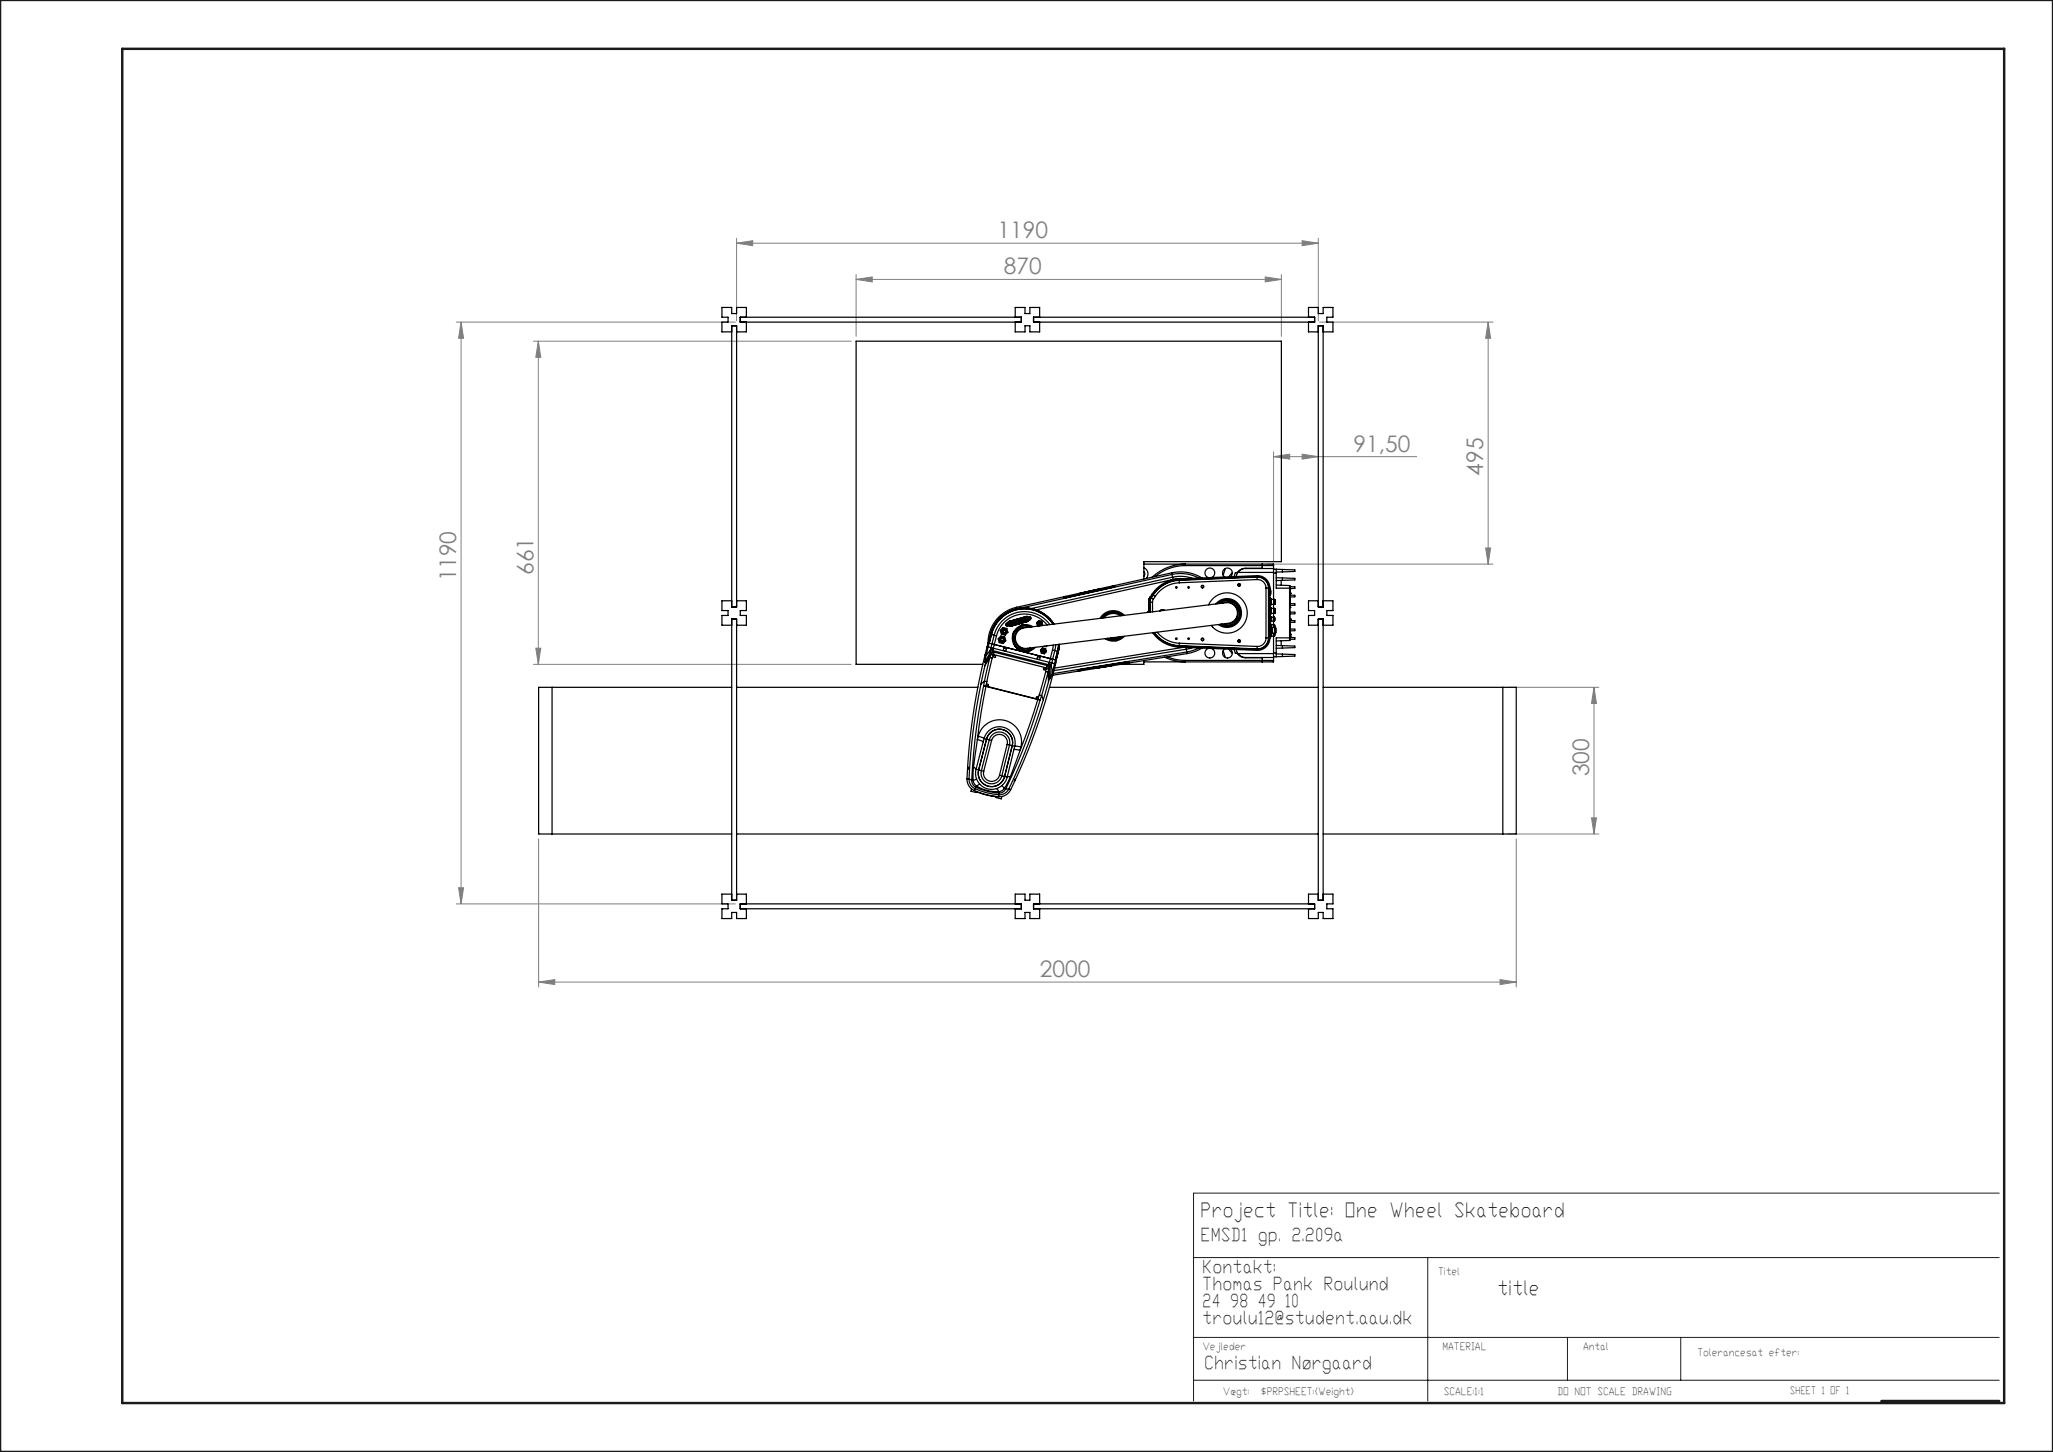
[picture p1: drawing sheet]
<svg xmlns="http://www.w3.org/2000/svg" width="420mm" height="297mm" viewBox="0 0 420 297" stroke-linecap="round" stroke-linejoin="round" font-family="sans-serif">
<path d="M244.2 257.2h164.8M292.1 257.2v29.4M409 244.1h-164.8v42.5M244.2 273.6h164.8M320.7 273.6v8.7M343.8 273.6v8.7M244.2 282.3h164.8" fill="none" stroke="#191924" stroke-width=".2"/>
<path d="M0 0h420v297h-420zM25 10h385v277h-385zM384.9 286.6h24.1" fill="none" stroke="#191924" stroke-width=".5"/>
<g fill="none" stroke="#808080" stroke-width=".2">
<path d="M150.7 49.7l3.3-.5v1.1zM150.7 48.7v16.9M150.7 49.7h119M175.1 57.2l3.3-.6v1.1zM175.1 56.2v12.6M175.1 57.2h87M258.8 56.6l3.3 .6-3.3 .5zM262.1 56.2v12.6M266.4 49.2l3.3 .5-3.3 .6zM269.7 48.7v16.9M93.3 65.9h57.1M94.3 65.9v119"/>
<path d="M94.3 65.9l.5 3.3h-1zM109.1 69.8h65M110.1 69.8v66.1M110.1 69.8l.5 3.3h-1zM269.9 65.9h35.5M304.4 65.9v49.5M304.4 65.9l.6 3.3h-1.1zM260.5 93.4l3.3-.5v1zM260.5 92.4v22.3M260.5 93.4h29.3M266.4 92.9l3.3 .5-3.3 .5zM259.2 115.4h46.2"/>
<path d="M303.9 112.1h1.1l-.6 3.3zM109.1 135.9h65M109.6 132.6h1l-.5 3.3zM308.4 140.6h18.7M326.1 140.6v30M326.1 140.6l.5 3.3h-1zM110.2 171.6v30.3M308.4 170.6h18.7M310.2 171.6v30.3M325.6 167.3h1l-.5 3.3zM93.3 184.9h57.1M93.8 181.6h1l-.5 3.3z"/>
<path d="M110.2 200.9l3.3-.5v1zM110.2 200.9h200M306.9 200.4l3.3 .5-3.3 .5z"/>
</g>
<g fill="#808080">
<path d="M258.8 56.6l3.3 .6-3.3 .5zM175.1 57.2l3.3-.6v1.1z"/>
<path d="M110.2 200.9l3.3-.5v1zM306.9 200.4l3.3 .5-3.3 .5z"/>
<path d="M303.9 112.1h1.1l-.6 3.3zM304.4 65.9l.6 3.3h-1.1z"/>
<path d="M94.3 65.9l.5 3.3h-1zM93.8 181.6h1l-.5 3.3zM326.1 140.6l.5 3.3h-1zM325.6 167.3h1l-.5 3.3zM110.1 69.8l.5 3.3h-1zM109.6 132.6h1l-.5 3.3z"/>
<path d="M150.7 49.7l3.3-.5v1.1zM266.4 49.2l3.3 .5-3.3 .6zM260.5 93.4l3.3-.5v1zM266.4 92.9l3.3 .5-3.3 .5z"/>
</g>
<g fill="none" stroke="#000" stroke-width=".25">
<path d="M149.7 66.6h1v57.5h-1zM151.4 64.9h57.5v1h-57.5zM152.7 64.9v-2h-2v1.2h-1v-1.2h-2v2h1.2v1h-1.2v2h2M152.7 65.9v2h-2M207.7 65.9v2h2v-1.3h1v1.3h2v-2M207.7 64.9v-2h2v1.2h1v-1.2h2v2M211.4 64.9h57.5v1h-57.5zM267.7 64.9v-2h2v1.2h1v-1.2h2v2h-1.3v1h1.3v2h-2M267.7 65.9v2h2M269.7 66.6h1v57.5h-1zM227.8 119.8l-10 2.2M227.8 119.8v.2"/>
<path d="M227.8 119.8h.2v.2M227.8 120l-.2 .1M227.8 120h-.2M228 120l-.4 .1M234 116.1a1.35 1.35 0 0 1 .5 2.2M234 116.9a.7 .7 0 0 1 0 1M234 118.4v-3.5h28.1v-45.1h-87v66.1h26M234 115.4h24.2M239.7 117.2a8.4 8.4 0 0 1 6.2 1M239.7 117.2l.2 .9M239.7 117.2l-11.9 2.6M239.9 118.1l.1 .4"/>
<path d="M239.9 118.1a7.5 7.5 0 0 1 4.1 .2M239.9 118.1l-28.9 6.4M240 118.5l-28 6.2M241.2 118.4a7 7 0 0 0-5.5 3.2M241.2 118.4v.3M241.2 118.7l.1 .5M241.2 118.7a6.7 6.7 0 0 0-5.3 3M241.3 119.2a6.2 6.2 0 0 0-5 2.8M241.9 118.4l-1.9 .1M242.5 115.7v-.2a9.1 9.1 0 0 0-6.8 2.6M242.5 115.7a9.7 9.7 0 0 0-6.2 2.2M242.5 115.7h15.7"/>
<path d="M245.3 118.2a8.1 8.1 0 0 0-5.5-.7l-31 6.9M247.8 118.1a1 1 0 0 0 .5-1.5 1 1 0 0 0-1.6 0 1 1 0 0 0 .6 1.6M250.7 116.3l-.5 1.4M251.7 118a1 1 0 0 0 .1-1.5 1 1 0 0 0-1.5 .1 1 1 0 0 0 .3 1.4M252.1 117.1l-.7 .9M253.2 117.1h-.5l-.2 .8M253.2 117.1l-.3 .8M253.2 117.1h7.3M257.2 117.8a2.54 2.54 0 0 1 2.6 2.5M257.2 117.8v.2M257.2 117.8l-16 .6M257.2 118a2.32 2.32 0 0 1 2.4 2.3v10.2a2.32 2.32 0 0 1-2.4 2.3"/>
<path d="M257.2 118l-16 .6a6.8 6.8 0 0 0-5.3 3.1M257.2 118h.1M257.2 118v.5M257.2 118a2.24 2.24 0 0 1 2.3 2.3M257.2 118l-16 .7M257.2 118.5a1.74 1.74 0 0 1 1.8 1.8M257.2 118.5l-15.9 .7M258.2 115.4h2.3v.3M258.2 115.4v.3M258.2 115.7v.5M258.2 116.2h-3.4a1.95 1.95 0 0 0-1.7 .9M258.2 116.2v.1"/>
<path d="M260.5 116.3h-5.9l-.8 .2-.6 .6M260.5 115.7h-2.3M260.5 115.7v6.9M260.5 117.2h.6M260.5 116.4l4.4 .2v.3l-3.8 .1M261.1 116.4v3.9h2.7M261.1 119.7l2.7 .1M261.1 118.2l3.8 .1v.3l-3.8 .2M262.1 118.7v1M262.4 116.5v.5M262.4 118.2v.5M263.8 119.8v.5"/>
<path d="M263.8 119.8l.1 .5M263.9 120h1v.4h-1M149.7 126.6h1v57.5h-1zM149.7 122.9h-2v2h1.2v1h-1.2v2h2M150.7 122.9h2v2h-1.3v1h1.3v2h-2M200.7 139.9a124.5 124.5 0 0 0-2.5 19.4M201.4 139.3l.5 .1M201.4 139.3l-.2 1M201.4 139.3h.1M201.4 139.3l-.7 .6M201.5 136.2l-.8 3.7M201.5 135.4l.1 .2"/>
<path d="M201.5 134a125 125 0 0 0-3.7 25.3M201.5 134l.6-2.5 14 3.5-.6 2.5M201.5 134l.2 .1M201.6 135.6l-.1 .6M201.7 134.1l-.2 1.3M201.9 139.4l-.2 .9M202.1 132l-.2 .5zM202.2 132.3l-.5 1.8M202.2 132.3l.5 .2M202.5 134.5l-1.1 4.8M202.5 134.5l.5 .1M202.5 134.5l-1 1.7"/>
<path d="M202.6 133.4h.1M202.6 133.4l.2 .2M202.6 133.4l-1.1 2M202.6 133v.4M202.6 133l-.9 1.1M202.6 133.3v.1M202.7 129.8h.1M202.7 129.8l.7 .1M202.7 129.8l-.5 1.7M202.7 133.9l.5 .2M202.7 133.9l-.2 .6M202.7 132.5l-.1 .5"/>
<path d="M202.7 132.5l.5 .1M202.8 133.7l-1.2 1.9M202.8 133.7l-.1 .2M202.8 133.7l.4 .2M202.8 133.6v.1M202.8 129.8h.1M202.8 129.8l-.6 2.5M203 134.6l-1.1 4.8M203.2 132.9v.2M203.2 132.9l-.6 .1M203.2 134.1l-.2 .5M203.2 133.1h.1"/>
<path d="M203.2 133.1l.2 .3M203.2 133.1h-.3l-.3 .3M203.2 133.1l11.3 2.8M203.2 132.6v.3M203.2 132.6l11.5 2.9M203.2 133.9v.2M203.2 133.9l10.8 2.7M203.4 133.4h.1M203.4 133.4l-.2 .5M203.4 133.4h-.4l-.2 .3M203.4 133.4l10.8 2.7M203.4 129.9l.5 .2"/>
<path d="M203.4 129.9l-.7 2.6M203.9 130.1l-.7 2.5M204.8 130.1l.7 .2 .3 .8-.6 .5-.8-.2-.2-.7zM204.8 130.7l-.1 .3M205.2 128.4l.8 .2 .2 .7-.6 .6-.7-.2-.3-.8zM205.3 132.7h.5a.3 .3 0 0 1-.2 .4 .3 .3 0 0 1-.3-.4zM205.5 128.8l-.3 .5M205.9 127.6l.2-.1 .2 .2v.2l-.3 .1-.2-.2zM206.2 128l-.1 .1M206.4 127.2l3.5-1 .3 .1 .1 .6-.1 .2-3.4 .9-.2-.1-.3-.5zM206.4 127.8l-.1 .1M206.5 127.1l-.2 .4 .3 .5 .2 .1"/>
<path d="M207.1 127.3l-.2 .1M207.2 129.9a2.75 2.75 0 0 0 .4 2.2M207.2 129.9l.4 2.2M207.3 127.2l-.1 .1M207.4 129.3l-.2 .6M207.6 132.1l.4 .4M208 132.5a2.75 2.75 0 0 0 2.1 .8M208 132.5l2.1 .8M208 124.2a7.5 7.5 0 0 0-5.9 7.4M208 124.2v.3M208.3 129.1a4.2 4.2 0 0 1 2.9-.9l37.4-4.6a7.3 7.3 0 0 1 3.4-.1 2.19 2.19 0 0 1 1 2.6 2.19 2.19 0 0 1-2.4 1.5l-38.5 4.8a6.7 6.7 0 0 1-3.2 0 2.12 2.12 0 0 1-.6-3.3zM209 127.9a2.75 2.75 0 0 0-1.6 1.4"/>
<path d="M209 127.9l-1.6 1.4M209.5 126.6h.2M209.6 127.8h.9l.8 .4M209.6 127.8l-.6 .1M209.6 127.8l1.3 .4M209.9 126.1l.4 .3v.5l-.2 .2M210.3 126.2l-.2-.1-3.8 1-.1 .3h-.2a.32 .32 0 0 0-.2 .4 .32 .32 0 0 0 .4 .3l.3-.1M210.3 126.2h.1M210.3 126.2h.2a.32 .32 0 0 1 .4 .2 .32 .32 0 0 1-.2 .4l-.4 .1M210.3 128.3a2.24 2.24 0 0 0-2.7 2.5 2.24 2.24 0 0 0 3.2 1.7M210.3 126.7h.2M210.3 126.9l-.1 .2-3.4 1-.2-.1"/>
<path d="M210.4 126.3l.3-.1 .2 .2-.1 .3h-.3l-.2-.2zM210.6 126.7h.2M210.6 133.1l-.5 .2M210.9 128.2a2.51 2.51 0 0 0-3.6 2.6 2.51 2.51 0 0 0 4.1 1.7l-.8 .6M211.8 132.4l-1.2 .7M212.2 134.4h.5a.3 .3 0 0 1-.2 .5 .3 .3 0 0 1-.3-.5zM212.5 127.5l.2 .2M213 128l.3-.3-.2-.6-.6-.2-.4 .5 .1 .6 .3 .1M213.3 132.5l.6 .2 .2 .6-.5 .4-.6-.1-.1-.6zM213.9 137.4l-1.3 4.7M213.9 137.4l.5 .1M214 136.8h.5"/>
<path d="M214 136.8l-.1 .6M214 136.6h.5M214 136.6v.2M214.2 136.1l-.2 .5M214.2 136.1l.2 .2 .1 .3M214.2 136.1h.1M214.2 132.1l-.2 .2-.3-.1M214.2 127.8a5.9 5.9 0 0 0-5.9-2.1 5.9 5.9 0 0 0-4.4 4.4M214.4 137.5l-1.3 4.8M214.4 137.5l.1 1.9M214.5 135.9l-.3 .2M214.5 135.9l.2 .2 .1 .3"/>
<path d="M214.5 135.9h.1M214.5 139.4l-1.1 3.7M214.5 136.8l-.1 .7M214.5 136.6v.2M214.5 136.6h.1M214.6 136.6l.1 2.3M214.6 136.6l-.1 .2M214.6 135.7l-.1 .2M214.6 135.7l.4 .4M214.7 138.9l-.2 .5M214.7 135.5l-.1 .2M214.7 135.5l.5 .1"/>
<path d="M214.8 127.8a6.4 6.4 0 0 0-6.4-2.6 6.4 6.4 0 0 0-5 4.7M214.8 136.4l-.3 .2M214.8 136.4h.1M214.8 136.4v2.4M214.8 138.8l-.1 .1M215 136.1l-.2 .3M215 136.1l.3 1.4M215.2 135.6l-.2 .5M215.2 135.6l.5 .2M215.3 137.5l-.5 1.3M215.3 137.5h.2M215.3 132.9l.5 .2"/>
<path d="M215.3 132.9l-.6 2.6M215.4 127.7a7 7 0 0 0-7-3.1 7 7 0 0 0-5.6 5.2M215.5 132l-.2 .9M215.5 137.5a125 125 0 0 1-8.7 24M215.6 127.7a7.1 7.1 0 0 0-7.2-3.2 7.1 7.1 0 0 0-5.7 5.3M215.6 127.7a7.2 7.2 0 0 0-7.2-3.3 7.2 7.2 0 0 0-5.8 5.3l-.4 1.8M215.7 135.8l-.4 1.7M215.8 133.1l-.6 2.5M215.8 133.1l.7 .1M216 135.5l-.2 .6zM216 131.9l-.2 1.2M216.4 133.2l-.7 2.6"/>
<path d="M216.5 133.2h.1M216.5 133.2l-.5 1.8M216.5 131.8l-.1 1.4zM216.7 131.8l-.2 1.4M216.7 131.8l-.6 3.2M217.8 122l.1 .2M217.8 122l-9.8 2.2M217.8 122.1h-.2l.1 .2M218.1 122.2h-.2M218.1 122.2l-.4 .1M220.5 137.1v.1h.2M220.7 137l.1 .3"/>
<path d="M220.8 137.3l-5.4 .8M220.8 121.4h.1M220.9 137h-.2M220.9 137h.1M220.9 137l-.2 .1M221 136.9l-.5 .2M221 136.9v.1M221 137l-.5 .1M221.1 121.4h.1M221.1 121.4l-.3 .1M221.4 121.3h.1M221.4 121.3l-.3 .1"/>
<path d="M221.4 121.4h.1M221.4 121.4h-.3M221.5 121.3l-.4 .1M221.5 121.3h-.1M221.5 121.3l-.1 .1M221.5 121.3h.1M221.6 121.3l-.5 .1 .3-.1M221.6 121.3h-.2M221.9 121.2h.1M221.9 121.1v.1M221.9 121.2l-.5 .1M221.9 121.2l-.2 .1"/>
<path d="M221.9 121.2v.1M221.9 121.2h-.1M222 121.2h-.1M222 121.2l-.3 .1M222 121.2h.1M222.2 121.1h.1M222.2 121.1l-.3 .1M222.2 121.1l-.2 .1M222.2 121.2h-.2M222.2 121.2h-.3M222.2 121.2h.1M222.3 121.1h.1"/>
<path d="M222.3 121.1v.1M222.4 121.1l-.1 .1M222.8 121l-.5 .1M222.8 121h.1M222.8 121l-.8 .2M222.8 121l-.1 .1M222.8 121l-.5 .2M222.8 121l.3-.1-.3 .1M222.8 121v.1M223.1 121h-.3M223.1 120.9h.1M223.1 120.9v.1"/>
<path d="M223.1 121l-.3 .1M223.1 120.9l-.3 .1M223.1 121h.1M223.2 120.9l-.1 .1M223.2 120.9h-.1M223.2 121h-.1M223.6 120.8l-.5 .1M223.6 120.8h.1M223.7 120.8h-.1M223.7 120.8l-.6 .1M223.7 120.8v.1M223.7 120.8l-.1 .1"/>
<path d="M223.7 120.9l-.6 .1M223.7 120.8h.1M223.7 120.8h.3h-.3M223.9 120.8h-.2M224 120.7h.1M224 120.7l.8-.1-.8 .2M224 120.8h-.1M224 120.8h.1M224 120.8h-.3M224 120.7l-.3 .1M224 120.8l.6-.2zM224 136.6l.6-.1z"/>
<path d="M224.1 120.7h-.1M224.1 120.8h-.1M224.1 136.6h-.1M224.1 136.6l-.4 .1M224.6 120.6l-.1 .1M224.6 136.5h-.1M224.6 136.5h.1M224.6 136.6h-.1M224.6 136.5l-.9 .2 .9-.1M224.6 136.6h.1M224.7 136.5h-.1M224.8 120.6h-.3"/>
<path d="M224.8 120.5l-4 .9M224.8 120.5h.1M224.9 136.5h-.3M224.9 136.5h.1M224.9 136.5h-.3h.3M224.9 136.5l-.3 .1M225.5 136.4h.1M225.5 136.4l-.6 .1M225.8 136.3l-.3 .1M225.8 136.3l-.3 .1h.3M225.8 136.3v.1M225.8 136.4h-.3"/>
<path d="M225.8 136.4h.1M225.9 136.4h-.1M226.3 136.3l-.5 .1M226.3 136.3h-.1M226.3 136.3h-.5M226.3 136.3h.1M226.3 136.2l.1 .1M226.4 130.6l.9 .3h1M226.6 136.2l-.2 .1M226.6 136.2h.1M226.6 136.2h-.3M226.6 136.2l-.3 .1"/>
<path d="M226.6 136.3h.1M226.7 136.2h-.4M226.7 136.2l-.3 .1M226.7 136.2h.1M226.9 136.1l-.3 .1M226.9 136.2h-.2M226.9 136.1h.6l-.3 .1M226.9 136.1v.1M227.1 136.1h.1M227.2 136.1h.1M227.2 136.1l-.5 .1M227.2 136.1v.1"/>
<path d="M227.2 136.2h-.5M227.2 136.2l-.6 .1M227.2 136.2h.1M227.5 136.1h-.3M227.5 136v.1M227.5 136.1h.1M227.5 136.1l-.3 .1M227.6 120.1h.1M227.6 120l-9.5 2.2M227.6 120v.1M227.6 120.1l-9.5 2.1M227.8 136h-.3"/>
<path d="M227.8 136h.1M227.8 136l-.9 .2M227.8 136.1l-4.1 .6 3-.5M227.8 136.1h.1M228.9 130.3l-1 .3-.7-.1M229.2 126a2.54 2.54 0 0 0-3.4 .4M229.5 130.2a2.79 2.79 0 0 1-2.9 .4M229.6 125.9a2.79 2.79 0 0 0-4.1 .5M229.7 130.2l-1.4 .7M229.7 125.9a2.91 2.91 0 0 0-4.4 .5 2.9 2.9 0 0 1 4.5-.5M230 125.9a3.1 3.1 0 0 0-5 .6M230 130.2a3.1 3.1 0 0 1-3.9 .4"/>
<path d="M230.5 135.4l-9.5 1.5M230.5 135.4l.3 .1M230.5 135.4l-9.6 1.6M230.5 135.4v.1M230.5 135.5l-9.6 1.5M230.8 135.5h-.3M230.8 135.5v.1M230.8 135.6l-10 1.7M231 135.4h-.5M231 135.4h.1M231 135.4v.2h-.2M234 135.1v.8h-4.7"/>
<path d="M234 135.4h24.2M234.9 125.1l-.2 .2M234.9 125.1v.2M234.9 125.1h.2M235 123.4v-.2h.2v2M235 123.4v.3M235 123.7v1.4M235 124.8v.3M235 123.7h.1M235.1 125.1v.1v-.1M235.1 125.1h-.1M235.1 125.1h.1"/>
<path d="M235.1 124.6v.2M235.1 124.6v.1M235.1 124.9h.1M235.1 125h.1M235.1 124.6h.1M235.1 124.5v.1M235.1 124.8h.1M235.1 124.7h.1M235.1 124.7v.1M235.1 124.5h.1M235.1 123.6v.4zM235.2 123.3l-.1 1.8"/>
<path d="M235.2 124h.1M235.3 123.2h.5M235.3 123.2v2M235.5 122.3l.5 .3M235.5 122.3l-.2 .9M235.5 122.3l-.2-.2-.2 .5-.1 .6h.3M235.7 121.6l.2 .1M235.7 121.6l-.7 1v.8M235.8 123.2v1.9M235.8 129.4a7 7 0 0 0 5.4 3M235.9 121.7l-.7 1.1v2.4M235.9 121.7h.1"/>
<path d="M235.9 121.7l.4 .3M235.9 121.7l-.4 .6M236 122.6l-.2 .6M236.1 129.4a6.8 6.8 0 0 0 5.1 2.7l16 .7M236.1 129.4a6.7 6.7 0 0 0 5.1 2.7M236.3 122l-.3 .6M236.7 129.3a6.2 6.2 0 0 0 4.6 2.3M238.1 124.8h-.4l-.4 .1M238.2 124.8a.7 .7 0 0 0-.9 .2M238.2 134.4a7.5 7.5 0 0 0 4.3 .9v-.2M238.8 134.3l2 .6 1.7 .2M241.2 132.4l16 .6"/>
<path d="M241.2 132.1l16 .6M241.2 132.1v.3M241.3 131.6l-.1 .5M241.3 131.6l15.9 .6M242.1 132.4l-26.4 4.3M242.5 135.1h15.7M242.6 132.4l.1 .4M242.7 132.8l.1 .9M242.7 132.8l-27.1 4.4M242.8 133.7l-12 1.9M244 132.5l-1.3 .3M245.3 132.5l-1.5 .6-1 .3-27.4 4.4"/>
<path d="M245.9 132.6l-1.5 .7-1.6 .4M247.3 123.7a4.1 4.1 0 0 1 6-1.8 4.1 4.1 0 0 1 .8 6.3 4.1 4.1 0 0 1-6.3-.3M247.3 132.6a1 1 0 0 0-.6 1.5 1 1 0 0 0 1.6 .1 1 1 0 0 0-.5-1.6M248.7 123.5a2.95 2.95 0 0 1 4.2-.4 2.95 2.95 0 0 1 .5 4.1 2.95 2.95 0 0 1-4.1 .6M249.4 123.4a2.51 2.51 0 0 1 4.1 1.7 2.51 2.51 0 0 1-3.5 2.6M249.6 127.7a2.75 2.75 0 0 0 2 .4M249.8 127.7l1.8 .4M249.9 122.9l-.8 .6M249.9 122.9l-.5 .6M250.1 123.4a2.24 2.24 0 0 1 3.2 1.7 2.24 2.24 0 0 1-2.7 2.5M250.2 133.1l.5 1.4M250.5 122.7l-.6 .2"/>
<path d="M250.5 122.7a2.75 2.75 0 0 1 2.2 .5M250.5 122.7l2.2 .5M250.6 132.8a1 1 0 0 0-.3 1.4 1 1 0 0 0 1.5 .1 1 1 0 0 0-.1-1.5M251.4 132.8l.7 .9M252.1 127.9l-.5 .2M252.5 132.8l.2 .8h.5M252.7 123.2l.4 .4M252.9 132.8l.3 .9M253.1 123.6a2.75 2.75 0 0 1 .7 2.1M253.1 123.6l.7 2.1M253.1 133.6a1.95 1.95 0 0 0 1.7 .9h3.4M253.2 133.7l.6 .5 .8 .3h5.9"/>
<path d="M253.2 133.7h7.3M253.6 126.3a2.75 2.75 0 0 1-1.5 1.6M253.6 126.3l-1.5 1.6M253.8 125.7l-.2 .6M253.8 125.6l.2 .1M254 125.1h-.2M257.2 132.8v.2M257.2 132.7v.1M257.2 132.2v.5M258.2 135.1h2.3M258.2 135.1v.3M258.2 134.5v.6"/>
<path d="M258.2 134.5h.1M259 120.3h.5M259 130.5h.5M259 130.5a1.74 1.74 0 0 1-1.8 1.7M259 120.3v10.2M259.5 130.5a2.24 2.24 0 0 1-2.3 2.2M259.5 120.3v10.2M259.5 120.3h.3M259.5 130.5h.3M259.6 121.2h.2M259.6 120.9h.3M259.6 120.9h.2"/>
<path d="M259.6 120.8v.6h.3M259.6 126.7h.2M259.6 123.1h.2M259.6 127h.2v.1M259.6 120.8l.1-.2h.2v.4M259.6 122.8v4.2M259.6 122.8h.1M259.6 122.7h.2M259.6 127h.1M259.6 122.4h.4v.2M259.6 127.4h.2M259.7 127v.5h.1"/>
<path d="M259.7 122.7v.1M259.7 120.6h.1M259.7 121.7h.1M259.7 129.9v.4l.3-.1M259.7 127v.1M259.8 121.2v.1M259.8 121v.3zM259.8 130.5a2.54 2.54 0 0 1-2.6 2.5M259.8 120.3v.3M259.8 121.7v.6M259.8 127.5v.1M259.8 130.3v.2"/>
<path d="M259.8 120.9v.2M259.8 120.9v.3M259.8 121.1v.2M259.8 127.1v.3M259.8 127.1h-.2M259.8 122.4v.3zM259.8 127.1v.3zM259.8 126.7v.3l.1-.2M259.8 123.1v-.3l.1 .4M259.8 123.1v3.6M259.8 122.3l-.1-.1v.6M259.8 122.3v.4"/>
<path d="M259.8 123.2h.1M259.8 126.6h.1M259.8 126.8h.1M259.8 122.9h.1M259.8 120.9v-.2l.1 .2M259.8 120.9l.1 .8M259.8 121.1h.1M259.8 122.7v.1h-.2M259.8 127.4v.1M259.8 121.2h.1M259.8 121.3h.1M259.8 121.4l.1 .2v-.2"/>
<path d="M259.8 121.2v.1zM259.8 120.6v.4M259.9 120.9v.2zM259.9 122.9v.3M259.9 126.8l-.1 .1M259.9 126.6v.2M259.9 123.2v3.4M259.9 123.1h.1M259.9 126.6h.1M259.9 124.2l.1 .2M259.9 124.9h.1M259.9 126.1l.1 .1"/>
<path d="M259.9 121.2v.1zM259.9 124.9v.7M259.9 123.1v.7M259.9 129l.1 1.1M259.9 129l.1 .8M259.9 126.6v.6M259.9 124.2v.7M259.9 122.4v.7M259.9 121.4v.3h-.2l-.1-.3M259.9 120.9v.5M259.9 121v.3M259.9 127.6v.4l.1-.3"/>
<path d="M259.9 126.1v.5M259.9 124.4v1.1M259.9 122.6v1.1M259.9 124.4h.1M259.9 125.5h.1M259.9 122.6h.1M259.9 123.7h.1M260 126.2v.9M260 130.2l-.1-.3v.4M260 127.7h.1M260 127.1h.1M260 126.2h.1"/>
<path d="M260 130.2h.1M260 128.1l-.1 .9M260 128a.48 .48 0 0 0-.4 .8v.3a.48 .48 0 0 0 .4 .8M260 128.1h.1M260 129.8h.1M260 125.5l-.1 .1M260 123.7l-.1 .1M260 127.7l-.3-.1v.4M260 127.1l-.2 .1M260 129.8v.4M260 128.1v-.1l-.1 1M260 127.7v.4"/>
<path d="M260 127.7v.1M260 127.8v.3M260 126.2v.8M260 127.8h.5M260 127h.5v.8M260 126.2h.5M260 130.1h.5M260 130.1v.1M260.1 124.4v1M260.1 122.6v1M260.1 128.4v-.3v1.7v-.3M260.2 129.5l.1 .1"/>
<path d="M260.2 128.4a.55 .55 0 0 0-.1 .8v.3h.1M260.2 128.4v1.1M260.3 128.4h-.1M260.3 128.4v1.2M260.3 128.4h.5M260.3 129.6h.5M260.5 129.6v.5zM260.5 127.8v.6v-.4M260.5 127.8v.2M260.5 128h.1M260.5 126.2v.8v-.6M260.5 126.2v.2"/>
<path d="M260.5 126.4h.1M260.5 135.1v.3h-2.3M260.5 123.6v.8M260.5 125.4v.8M260.5 130.1v5M260.6 129.6l.1 .5M260.6 125.1v.1M260.6 123.3v.1M260.6 122.8h.1M260.6 124.6h.1M260.6 125.2h.1M260.6 123.4h.1"/>
<path d="M260.6 124.4h-.6v.5v.5h.6M260.6 122.6h-.6v.4v.6h.6M260.6 124.6v.2M260.6 122.8v.1M260.6 124.6v-.1v.9v-.2M260.6 122.8v-.2v1v-.2M260.7 129.6v.5M260.7 127.8h.1M260.7 126.2v.1M260.7 127.8l-.1 .6M260.7 126.2l-.1 .4 .1 .4M260.7 127.8v.6"/>
<path d="M260.7 126.2v.8M260.7 129.5v.5M260.7 127h.1M260.7 128v.4M260.7 126.4v.5M260.7 130.1h.1M260.7 126.3v.7M260.8 126.4v.5zM260.8 127.9l-.1 .5zM260.8 126.3h-.1M260.8 127.8v.6M260.8 126.3v.7"/>
<path d="M260.8 130.1h-.1M260.8 129.6v.4zM260.8 129.6v.5M260.8 128.4v1.2M260.8 128.4h.1M260.8 124.5v.2M260.8 122.6v.3M260.8 124.5l-.1 .4 .1 .5M260.8 122.6l-.1 .5 .1 .5M260.8 124.5v.9M260.8 122.6v1M260.8 124.8v-.2v.7"/>
<path d="M260.8 124.8v.4M260.8 122.9v-.1v.6M260.8 122.9v.5M260.8 125.2v.1M260.8 123.4h.1M260.8 124.6v.2M260.8 122.8v.1M260.8 128.4v1.1M260.8 128.4h.2M260.8 129.5h.2M260.8 129.5v.1M260.8 124.7v-.2v.9v-.2"/>
<path d="M260.8 124.7v.5M260.8 122.9v-.2v.9v-.3M260.8 122.9v.4M260.8 125.2v.2M260.8 123.3v.3M261 128.4v1.1zM261.1 133.5l-.6 .1M261.1 133.8l3.8 .1v.3l-4.4 .2M261.1 132l3.8 .2v.3l-3.8 .1M262.1 131.1v1M262.4 132.1v.5M262.4 133.8v.5"/>
<path d="M263.8 130.5v.5M263.8 120.3h.1M263.8 130.5h.1M263.8 130.5h-2.7v3.8M263.8 120.3v10.2M263.8 131l-2.7 .1M263.9 130.5l-.1 .5M263.9 130.2h.1M263.9 120.6h.1M263.9 120.3v10.2M263.9 124.1h.1M263.9 125.2h1v.3l-1 .1"/>
<path d="M263.9 130.4h1v.3l-1 .1M263.9 126.5h.1M263.9 130.3h.1M263.9 124.3h.1M263.9 120.4h.1M263.9 126.7h.1M263.9 130.2v.1M263.9 126.5v.2M263.9 130v.1M263.9 120.4v.2M263.9 124.1v.2M263.9 123.2h.1"/>
<path d="M263.9 121.2h.1M263.9 121.4h.1M263.9 129.8h.1M263.9 122.5h.1M263.9 127.1h.1M263.9 130.1h.1M263.9 129.7h.1M263.9 127.2h.1M263.9 127h.1M263.9 130h.1M263.9 126.9h.1M263.9 123.9h.1"/>
<path d="M263.9 122h.1M263.9 121.3h.1M263.9 120.9h.1M263.9 120.8h.1M263.9 126.8h.1M263.9 127.1v.1M263.9 126.8v.3M263.9 121.4v.1M263.9 122.1h.1M263.9 127h1v.3h-1M263.9 120.8v1.3M263.9 122.5v1.4"/>
<path d="M263.9 127.2v2.5M263.9 121.7l1 .1v.3h-1M263.9 123.5h1v.3h-1M263.9 128.7h1v.3h-1M269.7 126.6h1v57.5h-1zM269.7 122.9h-2v2h1.2v1h-1.2v2h2M270.7 122.9h2v2h-1.3v1h1.3v2h-2M112.9 140.6h-2.7v30h2.7M112.9 140.6v30M112.9 140.6h36.8M150.7 140.6h49.3M197.8 159.3a2.52 2.52 0 0 0 1.5 2.4"/>
<path d="M197.8 159.3h.4M198 156.8v.6zM198.2 159.3a2.11 2.11 0 0 0 1.3 2M198.2 159.3l.6 .3M198.8 159.6l.3 .1M198.8 159.6l.2 .8 .7 .6M199.1 159.7l.2 .6 .5 .5M199.2 157l-.1 2.7M199.2 157l.5 .3M199.7 157.3l-.1 1.1 .2 .9M199.7 157.3l1.1 .3M199.8 159.3l.7 1.2"/>
<path d="M199.8 159.3l-.7 .4M200 151.3l-.8 5.7M200 151.3l1.1 .4M200.1 150.6l1.2 .5M200.1 150.6a4.5 4.5 0 0 1 5.5-3.2 4.5 4.5 0 0 1 3.3 5.4M200.1 150.6l-.1 .7M200.2 157.5a2.73 2.73 0 0 0 2 3.3 2.73 2.73 0 0 0 3.3-2M200.2 157.5a2.74 2.74 0 0 0 2 3.3 2.74 2.74 0 0 0 3.3-2M200.8 157.6a2.16 2.16 0 0 0 1.5 2.7 2.16 2.16 0 0 0 2.7-1.6M200.8 157.6l.4 .2M201.1 151.7l-1.4 5.6M201.2 140.3h.5"/>
<path d="M201.2 140.3l.5 .1M201.2 140.3l-1.4 8.3-.6 5.5-.4 5.5M201.2 157.8a1.67 1.67 0 0 0 1.3 2 1.67 1.67 0 0 0 2-1.2M201.3 151.1a3.2 3.2 0 0 1 3.9-2.4 3.2 3.2 0 0 1 2.4 3.9M201.3 151.1l1.1 .2M201.3 151.1l-.2 .6M201.7 140.4l-1 5.5-.7 5.4M201.7 140.4l10.6 2.7M201.7 140.3v.1M201.7 140.3l10.6 2.7M201.8 151.2a2.72 2.72 0 0 1 3.3-2 2.72 2.72 0 0 1 2 3.3M201.8 151.2h.1"/>
<path d="M201.8 151.2a2.7 2.7 0 0 1 3.3-2 2.7 2.7 0 0 1 2 3.3M201.8 151.2l-1.6 6.3M202.4 151.3l.5 .2M202.4 151.3a2.13 2.13 0 0 1 2.6-1.5 2.13 2.13 0 0 1 1.5 2.6M202.4 151.3l-1.6 6.3M202.9 151.5a1.64 1.64 0 0 1 2-1.2 1.64 1.64 0 0 1 1.1 2M202.9 151.5l-1.7 6.3M204.5 158.6l.5 .1M205 158.7l1.1 .3M206 152.3l.5 .1M206 152.3l-1.5 6.3M206.1 159l-.4 .8-.7 .9"/>
<path d="M206.5 152.4l-1.5 6.3M206.5 152.4l1.1 .2M206.7 158.9l-1.2 2.4M206.7 158.9l-.6 .1M207.1 152.5h.1M207.1 152.5l-1.6 6.3M207.4 153.3l-1.3 5.7M207.4 153.3l1.3 .2M207.6 152.6l1.3 .2M207.6 152.6l-.2 .7M207.8 159.3l-.3 .5zM208.7 153.5l-2 5.4"/>
<path d="M208.9 152.8l-.2 .7M212.3 143.1l.5 .1M212.3 143.1l-1.7 5.2-1.9 5.2M212.3 143l.5 .2M212.3 143v.1M212.6 142.1l.5 .2M212.6 142.1l-.3 .9M212.8 143.2l-2.7 8.1-2.1 5.1-2.2 5M213.1 142.3l-.3 .9M213.1 142.3h.1M213.1 142.3l.3 .8M213.4 143.1a124.5 124.5 0 0 1-7 18.3"/>
<path d="M214.7 140.6h55M270.7 140.6h36.7M307.4 140.6h2.8v30h-2.8M307.4 140.6v30M112.9 170.6h36.8M150.7 170.6h119M198.8 161.4l-.2 .4 1.1 .3v-.2l2 .7 2.1 .4v.1l1 .3 .2-.5M199.3 161.7a15 15 0 0 0 5 1.3M199.5 161.3a14.6 14.6 0 0 0 4.8 1.3M199.5 161.3l-.2 .4M199.7 161l2.5 .9 2.1 .3M199.7 161l-.2 .3"/>
<path d="M199.8 160.8l1.3 .6 1.1 .4 2.1 .1M199.8 160.8l-.1 .2M200.5 160.5a3.2 3.2 0 0 0 3.4 .8M200.5 160.5l-.7 .3M203.9 161.3l.4 .6M204.3 162.2v.4M204.3 161.9v.3M204.3 162.6v.4M205 160.7l.5 .6M205 160.7l-1.1 .6M205.5 161.3l.3 .1M205.5 161.3l-.5 .4-.7 .2"/>
<path d="M205.8 161.4l-.7 .7-.8 .1M205.8 161.4h.6M206.4 161.4a2.11 2.11 0 0 1-2.1 1.2M206.4 161.4l.4 .1M206.8 161.5a2.52 2.52 0 0 1-2.5 1.5M270.7 170.6h36.7M149.7 182.9h-2v2h1.2v1h-1.2v2h2v-1.3h1v1.3h2v-2M150.7 182.9h2v2M151.4 184.9h57.5v1h-57.5zM207.7 184.9v-2h2v1.2h1v-1.2h2v2M207.7 185.9v2h2v-1.3h1v1.3h2v-2M211.4 184.9h57.5v1h-57.5z"/>
<path d="M269.7 182.9h-2v2M270.7 182.9h2v2h-1.3v1h1.3v2h-2v-1.3h-1v1.3h-2v-2"/>
<circle cx="246" cy="120" r=".21"/>
<circle cx="246" cy="120" r=".27"/>
<circle cx="253.5" cy="119.6" r=".21"/>
<circle cx="253.5" cy="119.6" r=".28"/>
<circle cx="203.5" cy="134.3" r=".2"/>
<circle cx="205" cy="130.9" r=".3"/>
<circle cx="205" cy="130.9" r=".5"/>
<circle cx="205" cy="130.9" r=".55"/>
<circle cx="205" cy="130.9" r=".49"/>
<circle cx="205" cy="130.9" r=".44"/>
<circle cx="205" cy="130.9" r=".35"/>
<circle cx="205.4" cy="129.1" r=".5"/>
<circle cx="205.4" cy="129.1" r=".3"/>
<circle cx="205.4" cy="129.1" r=".35"/>
<circle cx="205.4" cy="129.1" r=".45"/>
<circle cx="205.4" cy="129.1" r=".55"/>
<circle cx="206.1" cy="127.8" r=".15"/>
<circle cx="206.7" cy="127.4" r=".1"/>
<circle cx="206.7" cy="127.4" r=".06"/>
<circle cx="206.9" cy="127.7" r=".1"/>
<circle cx="206.9" cy="127.7" r=".06"/>
<circle cx="207" cy="127.4" r=".1"/>
<circle cx="207" cy="127.4" r=".06"/>
<circle cx="207.2" cy="127.6" r=".1"/>
<circle cx="207.2" cy="127.6" r=".06"/>
<circle cx="207.2" cy="127.3" r=".1"/>
<circle cx="207.5" cy="127.5" r=".1"/>
<circle cx="207.5" cy="127.5" r=".06"/>
<circle cx="207.5" cy="127.2" r=".1"/>
<circle cx="207.5" cy="127.2" r=".06"/>
<circle cx="207.7" cy="127.4" r=".1"/>
<circle cx="207.7" cy="127.4" r=".06"/>
<circle cx="207.8" cy="127.1" r=".1"/>
<circle cx="207.8" cy="127.1" r=".06"/>
<circle cx="208" cy="127.4" r=".1"/>
<circle cx="208" cy="127.4" r=".06"/>
<circle cx="208" cy="127.1" r=".1"/>
<circle cx="208" cy="127.1" r=".06"/>
<circle cx="208.3" cy="127.3" r=".1"/>
<circle cx="208.3" cy="127.3" r=".06"/>
<circle cx="208.3" cy="127" r=".1"/>
<circle cx="208.3" cy="127" r=".06"/>
<circle cx="208.5" cy="127.2" r=".1"/>
<circle cx="208.6" cy="126.9" r=".1"/>
<circle cx="208.6" cy="126.9" r=".06"/>
<circle cx="208.8" cy="127.1" r=".1"/>
<circle cx="208.8" cy="127.1" r=".06"/>
<circle cx="208.8" cy="126.8" r=".1"/>
<circle cx="208.8" cy="126.8" r=".06"/>
<circle cx="209.1" cy="127.1" r=".1"/>
<circle cx="209.1" cy="126.8" r=".06"/>
<circle cx="209.1" cy="126.8" r=".1"/>
<circle cx="209.3" cy="127" r=".1"/>
<circle cx="209.3" cy="127" r=".06"/>
<circle cx="209.4" cy="126.7" r=".1"/>
<circle cx="209.4" cy="126.7" r=".06"/>
<circle cx="209.6" cy="126.9" r=".1"/>
<circle cx="209.6" cy="126.9" r=".06"/>
<circle cx="209.6" cy="126.6" r=".1"/>
<circle cx="209.6" cy="126.6" r=".06"/>
<circle cx="209.9" cy="126.8" r=".1"/>
<circle cx="209.9" cy="126.8" r=".06"/>
<circle cx="209.9" cy="126.5" r=".1"/>
<circle cx="209.9" cy="126.5" r=".06"/>
<circle cx="210.6" cy="126.5" r=".15"/>
<circle cx="212.7" cy="127.5" r=".25"/>
<circle cx="212.7" cy="127.5" r=".35"/>
<circle cx="212.7" cy="127.5" r=".45"/>
<circle cx="212.7" cy="127.5" r=".4"/>
<circle cx="212.7" cy="127.5" r=".2"/>
<circle cx="213.5" cy="133.1" r=".45"/>
<circle cx="213.5" cy="133.1" r=".25"/>
<circle cx="213.5" cy="133.1" r=".2"/>
<circle cx="213.5" cy="133.1" r=".4"/>
<circle cx="213.5" cy="133.1" r=".35"/>
<circle cx="213.7" cy="136.9" r=".2"/>
<circle cx="240.7" cy="120.1" r=".16"/>
<circle cx="240.7" cy="130.6" r=".16"/>
<circle cx="243.2" cy="120.1" r=".16"/>
<circle cx="243.2" cy="130.6" r=".16"/>
<circle cx="246" cy="130.8" r=".21"/>
<circle cx="246" cy="130.8" r=".27"/>
<circle cx="253.5" cy="131.1" r=".21"/>
<circle cx="253.5" cy="131.1" r=".27"/>
<circle cx="202" cy="140.1" r=".2"/>
<circle cx="212.2" cy="142.7" r=".2"/>
</g>
<g font-size="4.7" fill="#808080">
<text x="204.1" y="48.7">1190</text>
<text x="205.4" y="56.1">870</text>
<text x="276.9" y="92.4">91,50</text>
<text x="303.4" y="97.3" transform="rotate(-90 303.4 97.3)">495</text>
<text x="93.3" y="118.9" transform="rotate(-90 93.3 118.9)">1190</text>
<text x="109.1" y="117.6" transform="rotate(-90 109.1 117.6)">661</text>
<text x="325.1" y="158.8" transform="rotate(-90 325.1 158.8)">300</text>
<text x="212.7" y="199.9">2000</text>
</g>
<g font-size="4" fill="#191924">
<text x="246" y="248.9">Project Title: One Wheel Skateboard</text>
<text x="306.7" y="265">title</text>
</g>
<g font-size="3.6" fill="#191924">
<text x="246" y="253.8">EMSD1 gp. 2.209a</text>
<text x="246.3" y="260.3">Kontakt:</text>
<text x="246.3" y="263.8">Thomas Pank Roulund</text>
<text x="246.3" y="267.3">24 98 49 10</text>
<text x="246.3" y="270.9">troulu12@student.aau.dk</text>
<text x="246.7" y="280">Christian Nørgaard</text>
</g>
<g font-size="2" fill="#191924">
<text x="294.4" y="260.7">Titel</text>
<text x="246.2" y="276.2">Vejleder</text>
<text x="295.3" y="276.2">MATERIAL</text>
<text x="324.1" y="276.2">Antal</text>
<text x="347.5" y="277.3">Tolerancesat efter:</text>
<text x="250.4" y="285.4">Vægt:</text>
<text x="258.2" y="285.4">$PRPSHEET:{Weight}</text>
<text x="295.6" y="285.4">SCALE:1:1</text>
<text x="318.8" y="285.4">DO NOT SCALE DRAWING</text>
<text x="366.4" y="285.2">SHEET 1 OF 1</text>
</g>
</svg>
